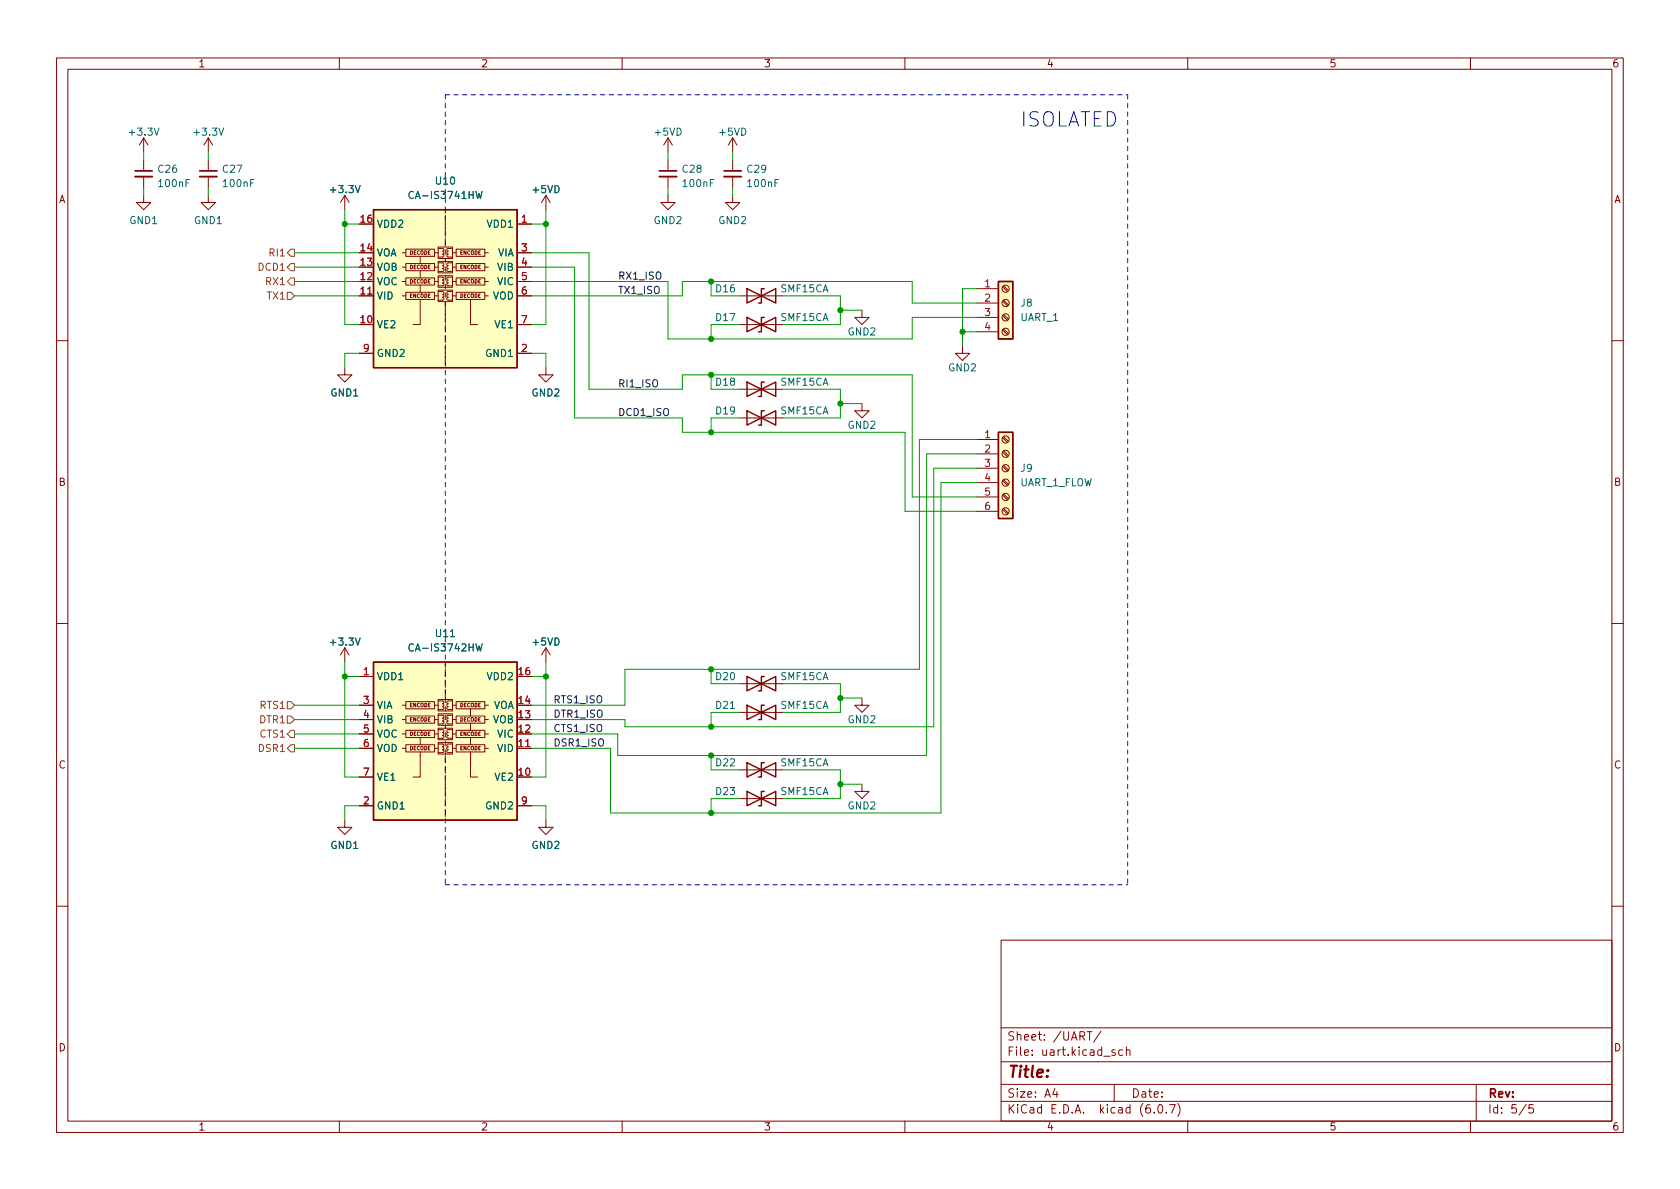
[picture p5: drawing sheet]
<svg xmlns="http://www.w3.org/2000/svg" width="297mm" height="210mm" viewBox="0 0 297 210" stroke-linecap="round" stroke-linejoin="round" font-family="sans-serif">
<g fill="none" stroke="#840000" stroke-width=".18">
<path d="M10 10.2h277v190.1h-277zM12 12.2h273v186.1h-273zM60 10.2v2M110 10.2v2M160 10.2v2M210 10.2v2M260 10.2v2M25.4 34.5v1.3h1.3l-1.3 1.3-1.3-1.3h1.3M25.4 24.4l-.8 1.2M25.4 24.4v2.5M25.4 28.2v2M25.4 31.2v2.1"/>
<path d="M25.4 24.4l.8 1.2M36.8 34.5v1.3h1.3l-1.3 1.3-1.2-1.3h1.2M36.8 24.4l-.7 1.2M36.8 24.4v2.5M36.8 28.2v2M36.8 31.2v2.1M36.8 24.4l.8 1.2M61 34.5v2.6M61 34.5l-.8 1.3M61 34.5l.7 1.3M78.7 37.1v.6M78.7 38.3v1.3"/>
<path d="M91.4 39.6h2.6M96.5 34.5v2.6M96.5 34.5l-.7 1.3M96.5 34.5l.8 1.3M118.1 34.5v1.3h1.3l-1.3 1.3-1.3-1.3h1.3M118.1 24.4l-.8 1.2M118.1 24.4v2.5M118.1 28.2v2M118.1 31.2v2.1M118.1 24.4l.8 1.2M129.5 34.5v1.3h1.3l-1.3 1.3-1.2-1.3h1.2M129.5 24.4v2.5"/>
<path d="M129.5 28.2v2M129.5 31.2v2.1M129.5 24.4l-.7 1.2M129.5 24.4l.8 1.2M63.5 52.3h2.5M71.1 52.3h.7M71.1 49.8h.7M71.1 47.2h.7M71.1 44.7h.7M71.8 51.7h5v1.3h-5zM71.8 49.1h5v1.3h-5zM71.8 46.6h5v1.3h-5z"/>
<path d="M71.8 44.1h5v1.2h-5zM74.3 53v4.4h-1.3M74.3 45.3v1.3M74.3 47.9v1.2M74.3 50.4v1.3M76.8 52.3h.7M76.8 49.8h.7M76.8 47.2h.7M76.8 44.7h.7M77.5 51.3h2.5v2h-2.5zM77.5 48.8h2.5v2h-2.5zM77.5 46.2h2.5v2.1h-2.5z"/>
<path d="M77.5 43.7h2.5v2h-2.5zM77.5 51.6h.8l.2 .2-.3 .3 .3 .2-.1 .2-.2 .1 .3 .1-.1 .3-.9 .1M77.5 49h.8l.2 .3-.3 .2 .3 .2-.1 .2-.2 .1 .3 .2-.1 .2-.9 .1M77.5 46.5h.8l.2 .2-.3 .3 .3 .2-.1 .2-.2 .1 .3 .1-.1 .3-.9 .1M77.5 43.9h.8l.2 .3-.3 .2 .3 .3-.1 .2-.2 .1 .3 .1-.1 .3-.9 .1M78.7 40.3v1.2M78.7 42.2v1.2M78.7 53.6v1.3M78.7 55.5v1.3M78.7 57.4v1.3M78.7 59.3v1.3M80 51.6h-.8l-.2 .2 .2 .3-.2 .2 .1 .2 .1 .1-.2 .1 .1 .3 .9 .1"/>
<path d="M80 49h-.8l-.2 .3 .2 .2-.2 .2 .1 .2 .1 .1-.2 .2 .1 .2 .9 .1M80 46.5h-.8l-.2 .2 .2 .3-.2 .2 .1 .2 .1 .1-.2 .1 .1 .3 .9 .1M80 43.9h-.8l-.2 .3 .2 .2-.2 .3 .1 .2 .1 .1-.2 .1 .1 .3 .9 .1M80 52.3h.6M80 49.8h.6M80 47.2h.6M80 44.7h.6M80.6 51.7h5.1v1.3h-5.1zM80.6 49.1h5.1v1.3h-5.1zM80.6 46.6h5.1v1.3h-5.1zM80.6 44.1h5.1v1.2h-5.1zM83.2 53v4.4h1.3"/>
<path d="M85.7 52.3h.7M85.7 49.8h.7M85.7 47.2h.7M85.7 44.7h.7M91.4 52.3h2.6M91.4 57.4h2.6M91.4 49.8h2.6M91.4 47.2h2.6M91.4 44.7h2.6M130.8 52.3h7.6M130.8 57.4h7.6M152.4 54.9v1.2h1.3l-1.3 1.3-1.3-1.3h1.3"/>
<path d="M172.7 51h3.8M172.7 53.6h3.8M172.7 56.1h3.8M172.7 58.7h3.8M177.3 58.3l.8 .9M177.3 55.8l.8 .8M177.3 53.3l.8 .8M177.3 50.7l.8 .9M177.4 58.2l.9 .8M177.4 55.6l.9 .9M177.4 53.1l.9 .8M177.4 50.5l.9 .9"/>
<path d="M10 60.2h2M61 65v1.3h1.2l-1.2 1.3-1.3-1.3h1.3M63.5 62.5h2.5M78.7 61.2v1.3M78.7 63.1v1.3M91.4 62.5h2.6M96.5 65v1.3h1.3l-1.3 1.3-1.3-1.3h1.3M130.8 68.8h7.6M130.8 73.9h7.6M152.4 71.4v1.2h1.3l-1.3 1.3-1.3-1.3h1.3M170.2 61.2v1.3h1.2l-1.2 1.2-1.3-1.2h1.3M172.7 77.7h3.8"/>
<path d="M177.3 79.9l.8 .9M177.3 77.4l.8 .8M177.4 79.8l.9 .8M177.4 77.2l.9 .8M285 60.2h2M172.7 80.3h3.8M172.7 82.8h3.8M172.7 85.3h3.8M172.7 87.9h3.8M172.7 90.4h3.8M177.3 90.1l.8 .8M177.3 87.5l.8 .9"/>
<path d="M177.3 85l.8 .8M177.3 82.5l.8 .8M177.4 89.9l.9 .8M177.4 87.4l.9 .8M177.4 84.8l.9 .9M177.4 82.3l.9 .8M10 110.2h2M61 114.5l-.8 1.3M61 114.5v2.6M61 114.5l.7 1.3M63.5 119.6h2.5M78.7 117.1v.6"/>
<path d="M78.7 118.4v1.2M96.5 114.5l-.7 1.3M96.5 114.5v2.6M96.5 114.5l.8 1.3M285 110.2h2M63.5 132.3h2.5M63.5 129.8h2.5M63.5 127.2h2.5M63.5 124.7h2.5M63.5 137.4h2.5M71.1 132.3h.7M71.1 129.8h.7"/>
<path d="M71.1 127.2h.7M71.1 124.7h.7M71.8 131.7h5v1.3h-5zM71.8 129.2h5v1.2h-5zM71.8 126.6h5v1.3h-5zM71.8 124.1h5v1.2h-5zM74.3 133v4.4h-1.3M74.3 130.4v1.3M76.8 132.3h.7M76.8 129.8h.7M76.8 127.2h.7M76.8 124.7h.7"/>
<path d="M77.5 131.3h2.5v2h-2.5zM77.5 128.8h2.5v2h-2.5zM77.5 126.2h2.5v2.1h-2.5zM77.5 123.7h2.5v2h-2.5zM77.5 131.6h.8l.2 .2-.3 .3 .3 .2-.1 .2-.2 .1 .3 .1-.1 .3-.9 .1M77.5 129h.8l.2 .3-.3 .2 .3 .2-.1 .3h-.2l.3 .2-.1 .3-.9 .1M77.5 126.5h.8l.2 .2-.3 .3 .3 .2-.1 .2-.2 .1 .3 .1-.1 .3-.9 .1M77.5 123.9l.8 .1 .2 .2-.3 .3 .3 .2-.1 .2-.2 .1 .3 .1-.1 .3-.9 .1M78.7 120.3v1.2M78.7 122.2v1.2M78.7 133.6v1.3M78.7 135.5v1.3"/>
<path d="M78.7 137.4v1.3M78.7 139.3v1.3M80 131.6h-.8l-.2 .2 .2 .3-.2 .2 .1 .2 .1 .1-.2 .1 .1 .3 .9 .1M80 129h-.8l-.2 .3 .2 .2-.2 .2 .1 .3h.1l-.2 .2 .1 .3 .9 .1M80 126.5h-.8l-.2 .2 .2 .3-.2 .2 .1 .2 .1 .1-.2 .1 .1 .3 .9 .1M80 123.9l-.8 .1-.2 .2 .2 .3-.2 .2 .1 .2 .1 .1-.2 .1 .1 .3 .9 .1M80 132.3h.6M80 129.8h.6M80 127.2h.6M80 124.7h.6M80.6 131.7h5.1v1.3h-5.1zM80.6 129.2h5.1v1.2h-5.1z"/>
<path d="M80.6 126.6h5.1v1.3h-5.1zM80.6 124.1h5.1v1.2h-5.1zM83.2 133v4.4h1.3M83.2 125.3v1.3M83.2 127.9v1.3M83.2 130.4v1.3M85.7 132.3h.7M85.7 129.8h.7M85.7 127.2h.7M85.7 124.7h.7M91.4 132.3h2.6M130.8 126h7.6"/>
<path d="M130.8 120.9h7.6M130.8 136.1h7.6M152.4 123.4v1.3h1.3l-1.3 1.3-1.3-1.3h1.3M152.4 138.7v1.2h1.3l-1.3 1.3-1.3-1.3h1.3M61 145v1.3h1.2l-1.2 1.3-1.3-1.3h1.3M63.5 142.5h2.5M78.7 141.2v1.3M78.7 143.1v1.3M91.4 142.5h2.6M96.5 145v1.3h1.3l-1.3 1.3-1.3-1.3h1.3M130.8 141.2h7.6M10 160.2h2"/>
<path d="M177 166.3h108v32h-108zM285 160.2h2M60 198.3v2M110 198.3v2M160 198.3v2M177 194.8h108M177 191.8h108M177 187.8h108M177 181.8h108M186.5 192.5l-.4 1h1M186.9 193v1M192.2 182.4h.9"/>
<path d="M192.6 182.4v1.5M194.6 182.4l-1.2 1.9M197 191.8v3M197.1 185.7l-.3-.1-.2 .2v.3l.5 .1v.4h-.5M198.5 185.7l-.4-.1-.3 .3v.4l.1 .3h.6M199.1 185.8l.3-.2 .3 .1 .1 .9M199.1 185.1v1.5M204.1 196.7v.1M204.9 195.4l.2-.1a.81 .81 0 0 1 .6 .7 .81 .81 0 0 1-.3 .8h-.2a.81 .81 0 0 1-.6-.6 .81 .81 0 0 1 .3-.8zM206.2 196.7v.1M206.8 195.3h1l-.7 1.5M208.2 195.1a1.72 1.72 0 0 1 0 2.3"/>
<path d="M210 198.3v2M260 198.3v2M261 191.8v6.5M269.9 195.3l-1.3 1.9M271.1 195.3h-.7l-.1 .7 .2-.1 .5 .1 .2 .2-.1 .5-.2 .1-.6-.1"/>
<circle cx="177.8" cy="58.7" r=".63"/>
<circle cx="177.8" cy="53.6" r=".63"/>
<circle cx="177.8" cy="51" r=".63"/>
<circle cx="177.8" cy="56.1" r=".63"/>
<circle cx="177.8" cy="77.7" r=".63"/>
<circle cx="177.8" cy="85.3" r=".63"/>
<circle cx="177.8" cy="82.8" r=".63"/>
<circle cx="177.8" cy="90.4" r=".63"/>
<circle cx="177.8" cy="87.9" r=".63"/>
<circle cx="177.8" cy="80.3" r=".63"/>
</g>
<path d="M23.9 31.2h3M35.3 31.2h3.1M116.6 31.2h3M128 31.2h3.1" fill="none" stroke="#840000" stroke-width=".33"/>
<path d="M23.9 30.2h3M35.3 30.2h3.1M116.6 30.2h3M128 30.2h3.1" fill="none" stroke="#840000" stroke-width=".3"/>
<g fill="#ffffc2" stroke="#ffffc2" stroke-width=".18">
<path d="M66 117.1h25.4v27.9h-25.4z"/>
<path d="M176.5 76.4h2.6v15.3h-2.6z"/>
<path d="M176.5 49.8h2.6v10.1h-2.6z"/>
<path d="M66 37.1h25.4v27.9h-25.4z"/>
</g>
<g fill="none" stroke="#840000" stroke-width=".25">
<path d="M66 37.1h25.4v27.9h-25.4zM132.1 51v2.6l5.1-2.6v2.6zM132.1 56.1v2.6l5.1-2.6v2.6zM135.1 51h-.5v2.6h-.5M135.1 56.1h-.5v2.6h-.5M176.5 49.8h2.6v10.1h-2.6zM132.1 67.6v2.5l5.1-2.5v2.5zM132.1 72.6v2.6l5.1-2.6v2.6zM135.1 67.6h-.5v2.5h-.5M135.1 72.6h-.5v2.6h-.5M176.5 76.4h2.6v15.3h-2.6zM66 117.1h25.4v27.9h-25.4z"/>
<path d="M132.1 119.6v2.6l5.1-2.6v2.6zM135.1 119.6h-.5v2.6h-.5M132.1 139.9v2.6l5.1-2.6v2.6zM132.1 124.7v2.5l5.1-2.5v2.5zM132.1 134.9v2.5l5.1-2.5v2.5zM135.1 139.9h-.5v2.6h-.5M135.1 124.7h-.5v2.5h-.5M135.1 134.9h-.5v2.5h-.5"/>
</g>
<path d="M73.1 34a.6 .6 0 0 0-.9 .4 .6 .6 0 0 0 .6 .7l.3-.1M84.2 33.8l.3 1.3 .2-.9 .2 .9 .3-1.3M73.1 114a.6 .6 0 0 0-.9 .4 .6 .6 0 0 0 .6 .7l.3-.1M84.2 113.9l.3 1.2 .2-.9 .2 .9 .3-1.2" fill="none" stroke="#006464" stroke-width=".18"/>
<path d="M50.8 49.8l.6-.7h.7v1.3h-.7zM50.8 51.7h.6l.7 .6-.7 .7h-.6zM50.8 47.2l.6-.6h.7v1.3h-.7zM50.8 44.7l.6-.6h.7v1.2h-.7zM50.8 124.1h.6l.7 .6-.7 .6h-.6zM50.8 126.6h.6l.7 .6-.7 .7h-.6zM51.4 131.7h.7v1.3h-.7l-.6-.7zM51.4 129.2h.7v1.2h-.7l-.6-.6z" fill="none" stroke="#725600" stroke-width=".18"/>
<path d="M78.7 16.8v139.7M78.7 16.8h120.7M199.4 16.8v139.7M78.7 156.5h120.7" fill="none" stroke="#0000c2" stroke-width=".18" stroke-dasharray=".8 .8"/>
<g fill="none" stroke="#009600" stroke-width=".18">
<path d="M25.4 26.9v1.3M25.4 33.3v1.2M36.8 26.9v1.3M36.8 33.3v1.2M61 37.1v20.3h2.5M61 39.6h2.5M94 39.6h2.5M96.5 37.1v20.3h-2.5M118.1 26.9v1.3M118.1 33.3v1.2M129.5 26.9v1.3M129.5 33.3v1.2"/>
<path d="M52.1 49.8h11.4M52.1 52.3h11.4M52.1 47.2h11.4M52.1 44.7h11.4M94 47.2h7.6v26.7h19v2.5h39.4v14h12.7M94 44.7h10.1v24.1h16.5v-2.5h40.7v21.6h11.4M94 49.8h24.1v10.1h43.2v-3.8h11.4M94 52.3h26.6v-2.5h40.7v3.8h11.4M125.7 49.8v2.5h5.1M130.8 57.4h-5.1v2.5M138.4 52.3h10.2v5.1h-10.2M148.6 54.9h3.8"/>
<path d="M170.2 58.7h2.5M172.7 51h-2.5v10.2M63.5 62.5h-2.5v2.5M94 62.5h2.5v2.5M125.7 66.3v2.5h5.1M130.8 73.9h-5.1v2.5M138.4 68.8h10.2v5.1h-10.2M148.6 71.4h3.8M172.7 77.7h-10.1v40.7h-52.1v6.3h-16.5M172.7 82.8h-7.6v45.7h-54.6v-1.3h-16.5M172.7 80.3h-8.9v53.3h-54.6v-3.8h-15.2M172.7 85.3h-6.3v58.5h-58.5v-11.5h-13.9"/>
<path d="M61 119.6h2.5M61 117.1v20.3h2.5M94 119.6h2.5M96.5 117.1v20.3h-2.5M125.7 118.4v2.5h5.1M52.1 127.2h11.4M52.1 129.8h11.4M52.1 124.7h11.4M52.1 132.3h11.4M125.7 133.6v2.5h5.1M130.8 126h-5.1v2.5M138.4 120.9h10.2v5.1h-10.2"/>
<path d="M138.4 136.1h10.2v5.1h-10.2M148.6 123.4h3.8M148.6 138.7h3.8M63.5 142.5h-2.5v2.5M94 142.5h2.5v2.5M130.8 141.2h-5.1v2.6"/>
</g>
<g fill="#009600" stroke="#009600" stroke-width=".18">
<circle cx="148.6" cy="71.4" r=".46"/>
<circle cx="170.2" cy="58.7" r=".46"/>
<circle cx="148.6" cy="54.9" r=".46"/>
<circle cx="61" cy="119.6" r=".46"/>
<circle cx="125.7" cy="49.8" r=".46"/>
<circle cx="125.7" cy="59.9" r=".46"/>
<circle cx="125.7" cy="66.3" r=".46"/>
<circle cx="125.7" cy="76.4" r=".46"/>
<circle cx="96.5" cy="39.6" r=".46"/>
<circle cx="61" cy="39.6" r=".46"/>
<circle cx="125.7" cy="143.8" r=".46"/>
<circle cx="148.6" cy="123.4" r=".46"/>
<circle cx="148.6" cy="138.7" r=".46"/>
<circle cx="125.7" cy="118.4" r=".46"/>
<circle cx="125.7" cy="128.5" r=".46"/>
<circle cx="125.7" cy="133.6" r=".46"/>
<circle cx="96.5" cy="119.6" r=".46"/>
</g>
<text font-size="3.5" fill="#0000c2" x="180.3" y="22.4">ISOLATED</text>
<text font-size="2.8" fill="#840000" x="178" y="190.6">Title:</text>
<g font-size="2.1" fill="#840000">
<text x="178" y="184">Sheet: /UART/</text>
<text x="178" y="186.7">File: uart.kicad_sch</text>
<text x="178" y="196.9">KiCad E.D.A. kicad (6.0.7)</text>
<text x="178" y="194.1">Size: A4</text>
<text x="200" y="194.1">Date:</text>
<text x="263" y="194.1">Rev:</text>
<text x="263" y="196.9">Id: 5/5</text>
</g>
<g font-size="1.8" fill="#840000">
<text x="35" y="11.9">1</text>
<text x="85" y="11.9">2</text>
<text x="135" y="11.9">3</text>
<text x="185" y="11.9">4</text>
<text x="235" y="11.9">5</text>
<text x="285" y="11.9">6</text>
<text x="10.3" y="35.9">A</text>
<text x="285.3" y="35.9">A</text>
<text x="10.3" y="85.9">B</text>
<text x="285.3" y="85.9">B</text>
<text x="10.3" y="135.9">C</text>
<text x="285.3" y="135.9">C</text>
<text x="10.3" y="185.9">D</text>
<text x="285.3" y="185.9">D</text>
<text x="35" y="199.9">1</text>
<text x="85" y="199.9">2</text>
<text x="135" y="199.9">3</text>
<text x="185" y="199.9">4</text>
<text x="235" y="199.9">5</text>
<text x="285" y="199.9">6</text>
</g>
<g font-size="1.8" fill="#006464">
<text x="23.1" y="24">+3.3V</text>
<text x="34.5" y="24">+3.3V</text>
<text x="115.9" y="24">+5VD</text>
<text x="127.3" y="24">+5VD</text>
<text x="28" y="30.5">C26</text>
<text x="28.2" y="33.1">100nF</text>
<text x="39.5" y="30.5">C27</text>
<text x="39.6" y="33.1">100nF</text>
<text x="58.6" y="34.1">+3.3V</text>
<text x="72.9" y="35.2">CA-IS3741HW</text>
<text x="77.1" y="32.6">U10</text>
<text x="94.3" y="34.1">+5VD</text>
<text x="120.7" y="30.5">C28</text>
<text x="120.9" y="33.1">100nF</text>
<text x="132.2" y="30.5">C29</text>
<text x="132.3" y="33.1">100nF</text>
<text x="22.9" y="39.6">GND1</text>
<text x="34.4" y="39.6">GND1</text>
<text x="66.5" y="40.3">VDD2</text>
<text x="86.2" y="40.3">VDD1</text>
<text x="115.7" y="39.6">GND2</text>
<text x="127.1" y="39.6">GND2</text>
<text x="66.5" y="47.9">VOB</text>
<text x="66.5" y="45.3">VOA</text>
<text x="88" y="45.3">VIA</text>
<text x="88" y="47.9">VIB</text>
<text x="66.5" y="53">VID</text>
<text x="66.5" y="50.4">VOC</text>
<text x="87.1" y="53">VOD</text>
<text x="88" y="50.4">VIC</text>
<text x="126.6" y="51.7">D16</text>
<text x="138.1" y="51.7">SMF15CA</text>
<text x="66.5" y="58">VE2</text>
<text x="87.6" y="58">VE1</text>
<text x="126.6" y="56.8">D17</text>
<text x="138.1" y="56.8">SMF15CA</text>
<text x="149.9" y="59.3">GND2</text>
<text x="180.4" y="56.8">UART_1</text>
<text x="180.5" y="54.2">J8</text>
<text x="66.5" y="63.1">GND2</text>
<text x="86" y="63.1">GND1</text>
<text x="167.7" y="65.7">GND2</text>
<text x="58.5" y="70.1">GND1</text>
<text x="94.1" y="70.1">GND2</text>
<text x="126.6" y="68.2">D18</text>
<text x="138.1" y="68.2">SMF15CA</text>
<text x="126.6" y="73.3">D19</text>
<text x="138.1" y="73.3">SMF15CA</text>
<text x="149.9" y="75.8">GND2</text>
<text x="180.5" y="83.4">J9</text>
<text x="180.2" y="86">UART_1_FLOW</text>
<text x="77.1" y="112.6">U11</text>
<text x="58.6" y="114.1">+3.3V</text>
<text x="72.9" y="115.2">CA-IS3742HW</text>
<text x="94.3" y="114.1">+5VD</text>
<text x="66.5" y="120.3">VDD1</text>
<text x="66.5" y="125.3">VIA</text>
<text x="86.2" y="120.3">VDD2</text>
<text x="87.1" y="125.3">VOA</text>
<text x="126.6" y="125.3">D21</text>
<text x="126.6" y="120.3">D20</text>
<text x="138.1" y="125.3">SMF15CA</text>
<text x="138.1" y="120.3">SMF15CA</text>
<text x="66.5" y="127.9">VIB</text>
<text x="66.5" y="130.4">VOC</text>
<text x="87.1" y="127.9">VOB</text>
<text x="88" y="130.4">VIC</text>
<text x="149.9" y="127.9">GND2</text>
<text x="66.5" y="133">VOD</text>
<text x="88" y="133">VID</text>
<text x="126.6" y="135.5">D22</text>
<text x="138.1" y="135.5">SMF15CA</text>
<text x="66.5" y="143.1">GND1</text>
<text x="66.5" y="138">VE1</text>
<text x="86" y="143.1">GND2</text>
<text x="87.6" y="138">VE2</text>
<text x="126.6" y="140.6">D23</text>
<text x="138.1" y="140.6">SMF15CA</text>
<text x="149.9" y="143.1">GND2</text>
<text x="58.5" y="150.1">GND1</text>
<text x="94.1" y="150.1">GND2</text>
</g>
<g font-size="1.8" fill="#a90000">
<text x="63.8" y="39.4">16</text>
<text x="92.2" y="39.4">1</text>
<text x="63.8" y="47">13</text>
<text x="63.8" y="44.4">14</text>
<text x="92.2" y="44.4">3</text>
<text x="92.2" y="47">4</text>
<text x="63.8" y="52.1">11</text>
<text x="63.8" y="49.5">12</text>
<text x="92.2" y="49.5">5</text>
<text x="92.2" y="52.1">6</text>
<text x="174.1" y="50.8">1</text>
<text x="174.1" y="53.3">2</text>
<text x="63.8" y="57.1">10</text>
<text x="92.2" y="57.1">7</text>
<text x="174.1" y="55.9">3</text>
<text x="174.1" y="58.4">4</text>
<text x="64.3" y="62.2">9</text>
<text x="92.2" y="62.2">2</text>
<text x="174.1" y="77.5">1</text>
<text x="174.1" y="80">2</text>
<text x="174.1" y="82.5">3</text>
<text x="174.1" y="85.1">4</text>
<text x="174.1" y="87.6">5</text>
<text x="174.1" y="90.2">6</text>
<text x="64.3" y="119.4">1</text>
<text x="91.7" y="119.4">16</text>
<text x="64.3" y="124.5">3</text>
<text x="91.7" y="124.5">14</text>
<text x="64.3" y="127">4</text>
<text x="64.3" y="129.5">5</text>
<text x="91.7" y="129.5">12</text>
<text x="91.7" y="127">13</text>
<text x="64.3" y="132.1">6</text>
<text x="64.3" y="137.2">7</text>
<text x="91.7" y="137.2">10</text>
<text x="91.7" y="132.1">11</text>
<text x="64.3" y="142.2">2</text>
<text x="92.2" y="142.2">9</text>
</g>
<g font-size="1.8" fill="#725600">
<text x="45.8" y="47.9">DCD1</text>
<text x="47.9" y="45.3">RI1</text>
<text x="47.2" y="50.4">RX1</text>
<text x="47.4" y="53">TX1</text>
<text x="46.1" y="125.3">RTS1</text>
<text x="46" y="127.9">DTR1</text>
<text x="46.1" y="130.4">CTS1</text>
<text x="45.9" y="133">DSR1</text>
</g>
<g font-size="1.8" fill="#0f0f0f">
<text x="109.2" y="49.4">RX1_ISO</text>
<text x="109.2" y="52">TX1_ISO</text>
<text x="109.2" y="68.5">RI1_ISO</text>
<text x="109.2" y="73.6">DCD1_ISO</text>
<text x="97.8" y="124.4">RTS1_ISO</text>
<text x="97.8" y="129.4">CTS1_ISO</text>
<text x="97.8" y="132">DSR1_ISO</text>
<text x="97.8" y="126.9">DTR1_ISO</text>
</g>
<g font-size=".9" fill="#840000">
<text x="72.4" y="47.6">DECODE</text>
<text x="72.4" y="45">DECODE</text>
<text x="81.3" y="47.6">ENCODE</text>
<text x="81.3" y="45">ENCODE</text>
<text x="72.4" y="50.1">DECODE</text>
<text x="72.4" y="52.6">ENCODE</text>
<text x="81.3" y="52.6">DECODE</text>
<text x="81.3" y="50.1">ENCODE</text>
<text x="72.4" y="125">ENCODE</text>
<text x="81.3" y="125">DECODE</text>
<text x="72.4" y="130.1">DECODE</text>
<text x="72.4" y="127.6">ENCODE</text>
<text x="81.3" y="127.6">DECODE</text>
<text x="81.3" y="130.1">ENCODE</text>
<text x="72.4" y="132.6">DECODE</text>
<text x="81.3" y="132.6">ENCODE</text>
</g>
</svg>
